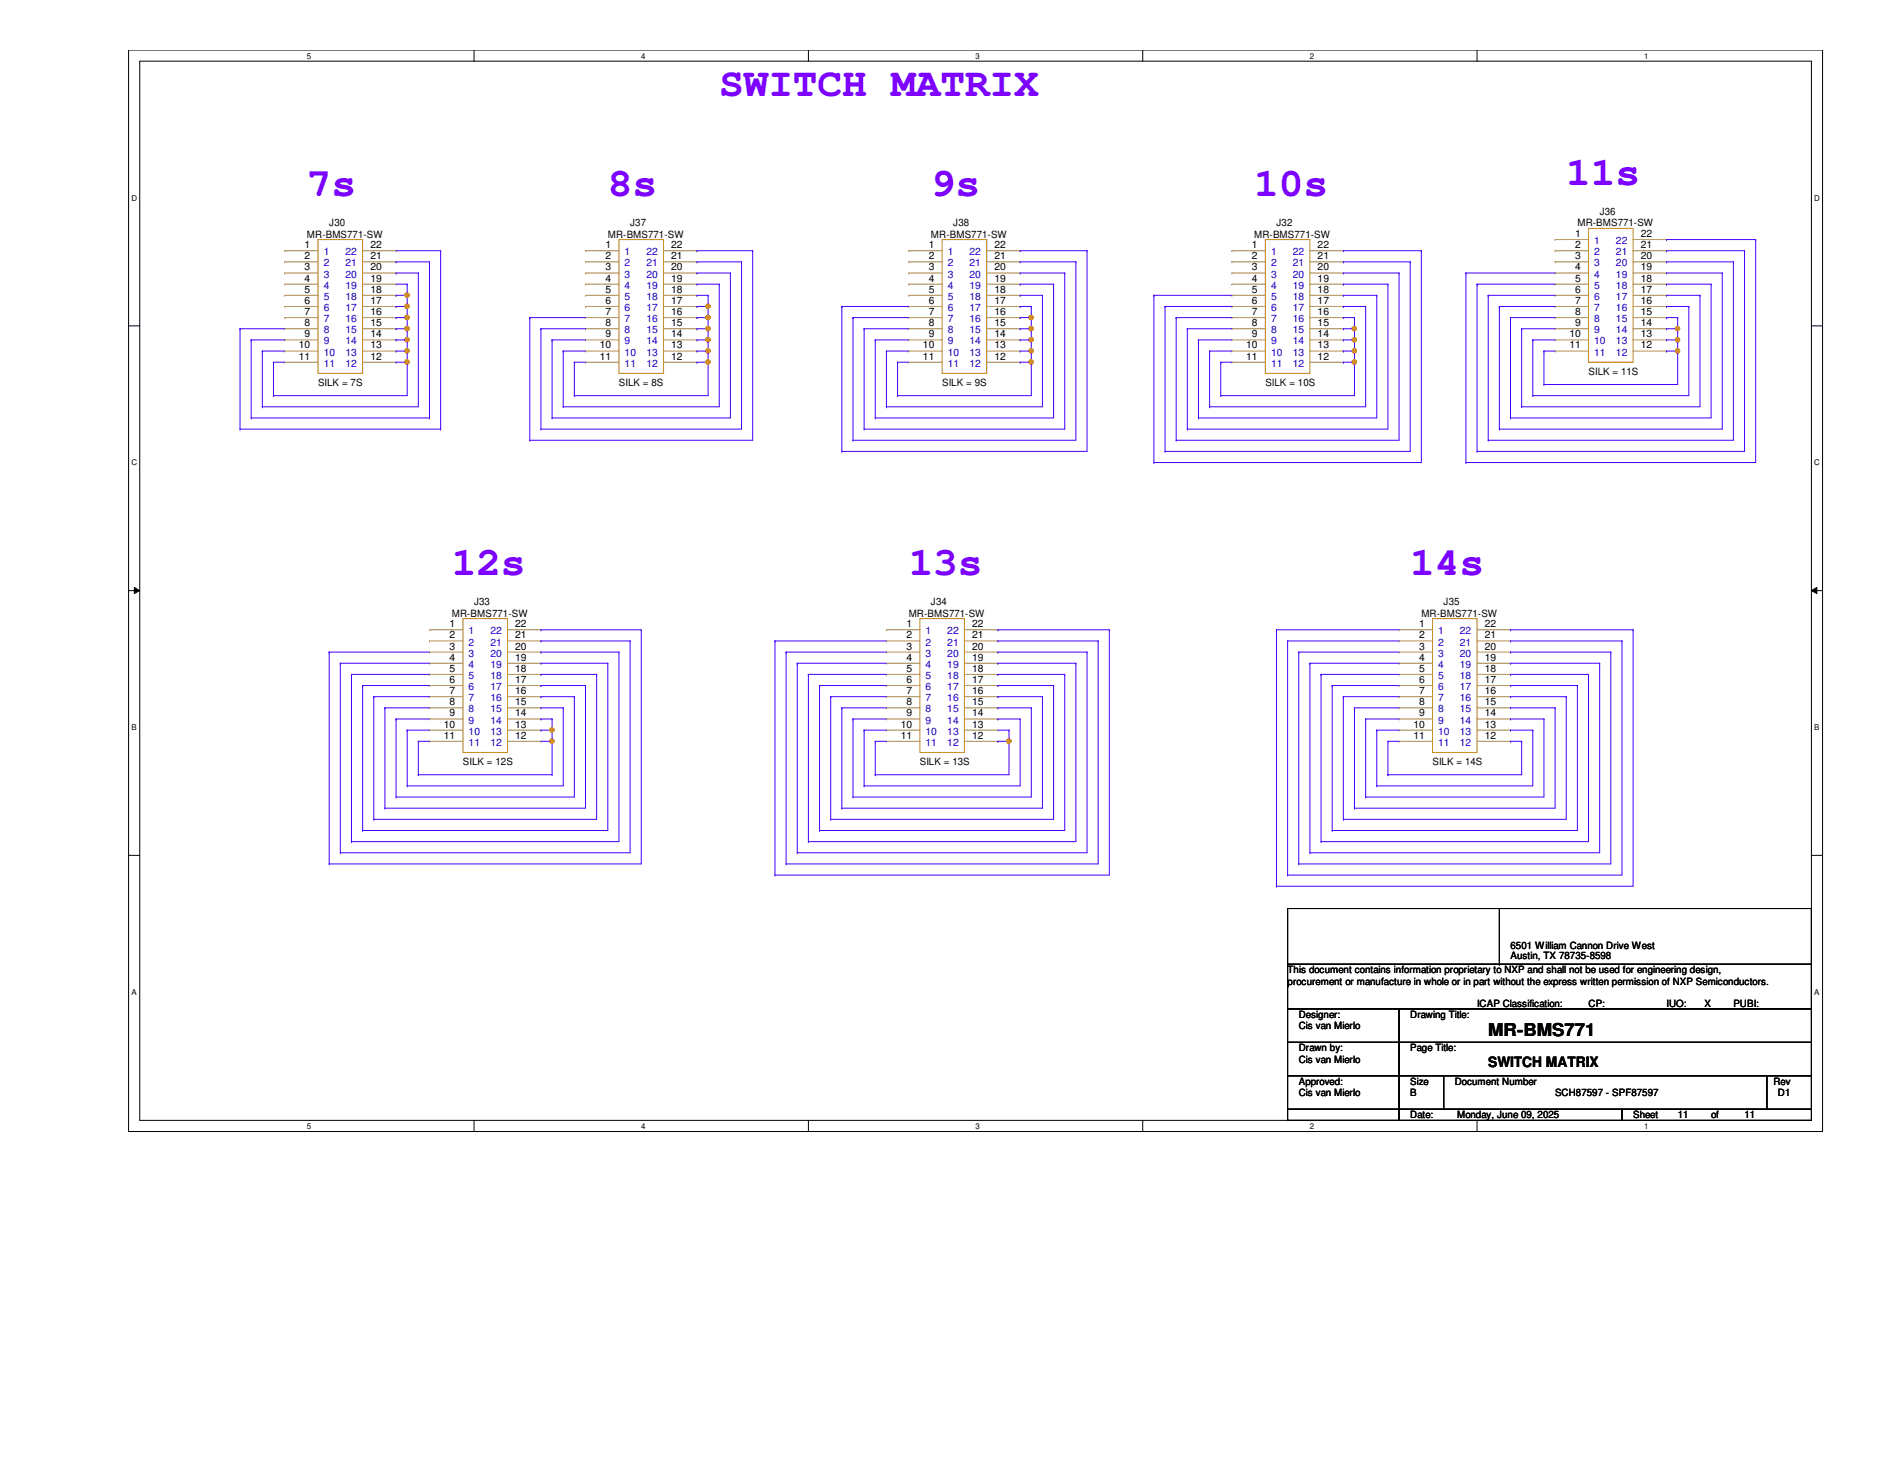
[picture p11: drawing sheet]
<svg xmlns="http://www.w3.org/2000/svg" width="279mm" height="216mm" viewBox="0 0 279 216" stroke-linecap="round" stroke-linejoin="round" font-family="sans-serif">
<path d="M19.1 7.4h250.9v160.2h-250.9zM20.7 9.1h247.7v156.8h-247.7z" fill="none" stroke="#000" stroke-width=".15"/>
<g fill="#fff">
<path d="M45.5 7.6h.6v1.3h-.6z"/>
<path d="M45.5 166.1h.6v1.3h-.6z"/>
</g>
<path d="M70.2 7.4v1.7M70.2 165.9v1.7" fill="none" stroke="#000" stroke-width=".15"/>
<g fill="#fff">
<path d="M95 7.6h.6v1.3h-.6z"/>
<path d="M95 166.1h.6v1.3h-.6z"/>
</g>
<path d="M119.8 7.4v1.7M119.8 165.9v1.7" fill="none" stroke="#000" stroke-width=".15"/>
<g fill="#fff">
<path d="M144.5 7.6h.6v1.3h-.6z"/>
<path d="M144.5 166.1h.6v1.3h-.6z"/>
</g>
<path d="M169.3 7.4v1.7M169.3 165.9v1.7" fill="none" stroke="#000" stroke-width=".15"/>
<g fill="#fff">
<path d="M194.1 7.6h.5v1.3h-.5z"/>
<path d="M194.1 166.1h.5v1.3h-.5z"/>
</g>
<path d="M218.8 7.4v1.7M218.8 165.9v1.7" fill="none" stroke="#000" stroke-width=".15"/>
<g fill="#fff">
<path d="M243.6 7.6h.6v1.3h-.6z"/>
<path d="M243.6 166.1h.6v1.3h-.6z"/>
<path d="M19.5 28.7h.8v1.3h-.8z"/>
<path d="M268.8 28.7h.8v1.3h-.8z"/>
<path d="M19.5 67.9h.8v1.3h-.8z"/>
<path d="M268.8 67.9h.8v1.3h-.8z"/>
</g>
<path d="M19.1 48.3h1.6M268.4 48.3h1.6" fill="none" stroke="#000" stroke-width=".15"/>
<g fill="#fff">
<path d="M19.5 107.1h.7v1.3h-.7z"/>
<path d="M268.8 107.1h.7v1.3h-.7z"/>
</g>
<path d="M19.1 87.5h1.6M19.9 87l.8 .5-.8 .4zM268.4 87.5l.8-.5v.9zM268.4 87.5h1.6" fill="none" stroke="#000" stroke-width=".15"/>
<path d="M19.9 87l.8 .5-.8 .4zM268.4 87.5l.8-.5v.9z" fill="#000"/>
<g fill="#fff">
<path d="M19.5 146.3h.7v1.3h-.7z"/>
<path d="M268.8 146.3h.7v1.3h-.7z"/>
</g>
<g fill="none" stroke="#000" stroke-width=".15">
<path d="M19.1 126.7h1.6M190.8 134.5h77.6v8.3h-77.6zM222.1 134.5v8.3M268.4 126.7h1.6M190.8 149.4h16.5v4.9h-16.5zM190.8 154.3h16.5v5h-16.5zM190.8 159.3h16.5v5h-16.5zM190.8 142.8h77.6v6.6h-77.6zM207.3 149.4h61.1v4.9h-61.1zM207.3 154.3h61.1v5h-61.1zM207.3 159.3h6.6v5h-6.6zM213.9 159.3h47.8v5h-47.8z"/>
<path d="M222.1 142.8h.1M261.7 159.3h6.7v5h-6.7zM190.8 164.3h16.5v1.6h-16.5zM207.3 164.3h33v1.6h-33zM240.3 164.3h28.1v1.6h-28.1z"/>
</g>
<path d="M47.1 35.5h6.6v19.8h-6.6zM91.7 35.5h6.6v19.8h-6.6zM139.6 35.5h6.6v19.8h-6.6zM187.5 35.5h6.6v19.8h-6.6zM235.3 33.8h6.6v19.8h-6.6zM68.6 91.6h6.6v19.8h-6.6zM136.3 91.6h6.6v19.8h-6.6zM212.2 91.6h6.6v19.8h-6.6z" fill="none" stroke="#cc8006" stroke-width=".15"/>
<g fill="none" stroke="#a84" stroke-width=".15">
<path d="M42.2 37.1h.1M42.2 38.8h.1M42.2 37.1h4.9M42.2 38.8h4.9M53.7 37.1h5M53.7 38.8h5M58.7 38.8h.1M58.7 37.1h.1M86.7 37.1h.1M86.7 38.8h.1M86.7 37.1h5M86.7 38.8h5"/>
<path d="M98.3 37.1h5M98.3 38.8h5M103.3 38.8h.1M103.3 37.1h.1M134.6 37.1h.1M134.6 38.8h.1M134.6 37.1h5M134.6 38.8h5M146.2 37.1h4.9M146.2 38.8h4.9M151.1 38.8h.1M151.1 37.1h.1"/>
<path d="M182.5 37.1h.1M182.5 38.8h.1M182.5 37.1h5M182.5 38.8h5M194.1 37.1h4.9M194.1 38.8h4.9M199 38.8h.1M199 37.1h.1M230.4 35.5h.1M230.4 37.1h.1M230.4 38.8h.1M230.4 37.1h4.9"/>
<path d="M230.4 38.8h4.9M230.4 35.5h4.9M241.9 37.1h5M241.9 38.8h5M241.9 35.5h5M246.9 38.8h.1M246.9 37.1h.1M246.9 35.5h.1M42.2 40.4h.1M42.2 42.1h.1M42.2 43.7h.1M42.2 45.4h.1"/>
<path d="M42.2 47h.1M42.2 48.7h.1M42.2 50.3h.1M42.2 52h.1M42.2 53.6h.1M42.2 40.4h4.9M42.2 42.1h4.9M42.2 43.7h4.9M42.2 45.4h4.9M42.2 47h4.9M42.2 48.7h4.9M42.2 50.3h4.9"/>
<path d="M42.2 52h4.9M42.2 53.6h4.9M53.7 40.4h5M53.7 42.1h5M53.7 43.7h5M53.7 45.4h5M53.7 47h5M53.7 48.7h5M53.7 50.3h5M53.7 52h5M53.7 53.6h5M58.7 40.4h.1"/>
<path d="M58.7 52h.1M58.7 50.3h.1M58.7 48.7h.1M58.7 47h.1M58.7 45.4h.1M58.7 43.7h.1M58.7 42.1h.1M58.7 53.6h.1M86.7 40.4h.1M86.7 42.1h.1M86.7 43.7h.1M86.7 45.4h.1"/>
<path d="M86.7 47h.1M86.7 48.7h.1M86.7 50.3h.1M86.7 52h.1M86.7 53.6h.1M86.7 40.4h5M86.7 42.1h5M86.7 43.7h5M86.7 45.4h5M86.7 47h5M86.7 48.7h5M86.7 50.3h5"/>
<path d="M86.7 52h5M86.7 53.6h5M98.3 40.4h5M98.3 42.1h5M98.3 43.7h5M98.3 45.4h5M98.3 47h5M98.3 48.7h5M98.3 50.3h5M98.3 52h5M98.3 53.6h5M103.3 40.4h.1"/>
<path d="M103.3 52h.1M103.3 50.3h.1M103.3 48.7h.1M103.3 47h.1M103.3 45.4h.1M103.3 43.7h.1M103.3 42.1h.1M103.3 53.6h.1M134.6 40.4h.1M134.6 42.1h.1M134.6 43.7h.1M134.6 45.4h.1"/>
<path d="M134.6 47h.1M134.6 48.7h.1M134.6 50.3h.1M134.6 52h.1M134.6 53.6h.1M134.6 40.4h5M134.6 42.1h5M134.6 43.7h5M134.6 45.4h5M134.6 47h5M134.6 48.7h5M134.6 50.3h5"/>
<path d="M134.6 52h5M134.6 53.6h5M146.2 40.4h4.9M146.2 42.1h4.9M146.2 43.7h4.9M146.2 45.4h4.9M146.2 47h4.9M146.2 48.7h4.9M146.2 50.3h4.9M146.2 52h4.9M146.2 53.6h4.9M151.1 40.4h.1"/>
<path d="M151.1 52h.1M151.1 50.3h.1M151.1 48.7h.1M151.1 47h.1M151.1 45.4h.1M151.1 43.7h.1M151.1 42.1h.1M151.1 53.6h.1M182.5 40.4h.1M182.5 42.1h.1M182.5 43.7h.1M182.5 45.4h.1"/>
<path d="M182.5 47h.1M182.5 48.7h.1M182.5 50.3h.1M182.5 52h.1M182.5 53.6h.1M182.5 40.4h5M182.5 42.1h5M182.5 43.7h5M182.5 45.4h5M182.5 47h5M182.5 48.7h5M182.5 50.3h5"/>
<path d="M182.5 52h5M182.5 53.6h5M194.1 40.4h4.9M194.1 42.1h4.9M194.1 43.7h4.9M194.1 45.4h4.9M194.1 47h4.9M194.1 48.7h4.9M194.1 50.3h4.9M194.1 52h4.9M194.1 53.6h4.9M199 40.4h.1"/>
<path d="M199 52h.1M199 50.3h.1M199 48.7h.1M199 47h.1M199 45.4h.1M199 43.7h.1M199 42.1h.1M199 53.6h.1M230.4 40.4h.1M230.4 42.1h.1M230.4 43.7h.1M230.4 45.4h.1"/>
<path d="M230.4 47h.1M230.4 48.7h.1M230.4 50.3h.1M230.4 52h.1M230.4 40.4h4.9M230.4 42.1h4.9M230.4 43.7h4.9M230.4 45.4h4.9M230.4 47h4.9M230.4 48.7h4.9M230.4 50.3h4.9M230.4 52h4.9"/>
<path d="M241.9 40.4h5M241.9 42.1h5M241.9 43.7h5M241.9 45.4h5M241.9 47h5M241.9 48.7h5M241.9 50.3h5M241.9 52h5M246.9 50.3h.1M246.9 48.7h.1M246.9 47h.1M246.9 45.4h.1"/>
<path d="M246.9 43.7h.1M246.9 42.1h.1M246.9 40.4h.1M246.9 52h.1M63.6 93.3h.1M63.6 94.9h.1M63.6 96.6h.1M63.6 98.2h.1M63.6 99.9h.1M63.6 93.3h5M63.6 94.9h5M63.6 96.6h5"/>
<path d="M63.6 98.2h5M63.6 99.9h5M75.2 93.3h4.9M75.2 94.9h4.9M75.2 96.6h4.9M75.2 98.2h4.9M75.2 99.9h4.9M80.1 96.6h.1M80.1 99.9h.1M80.1 98.2h.1M80.1 94.9h.1M80.1 93.3h.1"/>
<path d="M131.3 93.3h.1M131.3 94.9h.1M131.3 96.6h.1M131.3 98.2h.1M131.3 99.9h.1M131.3 93.3h5M131.3 94.9h5M131.3 96.6h5M131.3 98.2h5M131.3 99.9h5M142.9 93.3h4.9M142.9 94.9h4.9"/>
<path d="M142.9 96.6h4.9M142.9 98.2h4.9M142.9 99.9h4.9M147.8 96.6h.1M147.8 99.9h.1M147.8 98.2h.1M147.8 94.9h.1M147.8 93.3h.1M207.3 93.3h.1M207.3 94.9h.1M207.3 96.6h.1M207.3 98.2h.1"/>
<path d="M207.3 99.9h.1M207.3 93.3h4.9M207.3 94.9h4.9M207.3 96.6h4.9M207.3 98.2h4.9M207.3 99.9h4.9M218.8 93.3h5M218.8 94.9h5M218.8 96.6h5M218.8 98.2h5M218.8 99.9h5M223.8 96.6h.1"/>
<path d="M223.8 99.9h.1M223.8 98.2h.1M223.8 94.9h.1M223.8 93.3h.1M63.6 101.5h.1M63.6 103.2h.1M63.6 104.8h.1M63.6 106.5h.1M63.6 108.1h.1M63.6 109.8h.1M63.6 101.5h5M63.6 103.2h5"/>
<path d="M63.6 104.8h5M63.6 106.5h5M63.6 108.1h5M63.6 109.8h5M75.2 101.5h4.9M75.2 103.2h4.9M75.2 104.8h4.9M75.2 106.5h4.9M75.2 108.1h4.9M75.2 109.8h4.9M80.1 108.1h.1M80.1 106.5h.1"/>
<path d="M80.1 104.8h.1M80.1 103.2h.1M80.1 101.5h.1M80.1 109.8h.1M131.3 101.5h.1M131.3 103.2h.1M131.3 104.8h.1M131.3 106.5h.1M131.3 108.1h.1M131.3 109.8h.1M131.3 101.5h5M131.3 103.2h5"/>
<path d="M131.3 104.8h5M131.3 106.5h5M131.3 108.1h5M131.3 109.8h5M142.9 101.5h4.9M142.9 103.2h4.9M142.9 104.8h4.9M142.9 106.5h4.9M142.9 108.1h4.9M142.9 109.8h4.9M147.8 108.1h.1M147.8 106.5h.1"/>
<path d="M147.8 104.8h.1M147.8 103.2h.1M147.8 101.5h.1M147.8 109.8h.1M207.3 101.5h.1M207.3 103.2h.1M207.3 104.8h.1M207.3 106.5h.1M207.3 108.1h.1M207.3 109.8h.1M207.3 101.5h4.9M207.3 103.2h4.9"/>
<path d="M207.3 104.8h4.9M207.3 106.5h4.9M207.3 108.1h4.9M207.3 109.8h4.9M218.8 101.5h5M218.8 103.2h5M218.8 104.8h5M218.8 106.5h5M218.8 108.1h5M218.8 109.8h5M223.8 108.1h.1M223.8 106.5h.1"/>
<path d="M223.8 104.8h.1M223.8 103.2h.1M223.8 101.5h.1M223.8 109.8h.1"/>
</g>
<path d="M200.7 47h.1M200.7 48.7h.1M200.7 47v3.3" fill="none" stroke="#4200ff" stroke-width=".15"/>
<circle cx="200.6" cy="50.3" r=".32" fill="#f00"/>
<circle cx="200.6" cy="50.3" r=".32" fill="none" stroke="#f00" stroke-width=".15"/>
<circle cx="200.6" cy="48.7" r=".32" fill="#f00"/>
<circle cx="200.6" cy="48.7" r=".32" fill="none" stroke="#f00" stroke-width=".15"/>
<path d="M200.7 50.3h.1M200.7 50.3v1.7" fill="none" stroke="#4200ff" stroke-width=".15"/>
<circle cx="200.6" cy="52" r=".32" fill="#f00"/>
<circle cx="200.6" cy="52" r=".32" fill="none" stroke="#f00" stroke-width=".15"/>
<g fill="none" stroke="#4200ff" stroke-width=".15">
<path d="M180.8 53.6h.1M180.8 58.6h.1M180.8 53.6v5M180.8 58.6h19.9M199 47h.1M199 48.7h.1M199 52h.1M199 50.3h.1M199 53.6h.1M199 47h1.7M199 48.7h1.7M199 52h1.7"/>
<path d="M199 50.3h1.7M200.7 52h.1M200.7 52v1.6h-1.7"/>
</g>
<circle cx="200.6" cy="53.6" r=".32" fill="#f00"/>
<circle cx="200.6" cy="53.6" r=".32" fill="none" stroke="#f00" stroke-width=".15"/>
<g fill="none" stroke="#4200ff" stroke-width=".15">
<path d="M199 38.8h.1M199 37.1h.1M199 38.8h9.9M199 37.1h11.6M208.9 38.8h.1M208.9 38.8v28h-36.3M210.6 37.1h.1M210.6 37.1v31.4h-39.7M170.9 43.7h.1M170.9 43.7h11.6M170.9 43.7v24.8M172.6 45.4h.1"/>
<path d="M172.6 45.4h9.9M172.6 45.4v21.4M174.2 47h.1M174.2 47v18.2M174.2 47h8.3M175.9 48.7h.1M175.9 48.7h6.6M175.9 48.7v14.8M177.5 50.3h.1M177.5 50.3h5M177.5 50.3v11.6M179.2 52h.1"/>
<path d="M179.2 52v8.2M179.2 52h3.3M180.8 53.6h.1M180.8 53.6h1.7M199 45.4h.1M199 43.7h.1M199 42.1h.1M199 40.4h.1M199 45.4h3.3M199 43.7h5M199 42.1h6.6M199 40.4h8.3"/>
<path d="M200.7 53.6h.1M200.7 53.6v5M202.3 45.4h.1M202.3 45.4v14.8h-23.1M204 43.7h.1M204 43.7v18.2h-26.5M205.6 42.1h.1M205.6 42.1v21.4h-29.7M207.3 40.4h.1M207.3 40.4v24.8h-33.1M170.9 68.5h.1M172.6 66.8h.1"/>
<path d="M174.2 65.2h.1M175.9 63.5h.1M177.5 61.9h.1M179.2 60.2h.1M52.1 99.9h.1M52.1 99.9h11.5M52.1 99.9v24.7M80.1 96.6h.1M80.1 98.2h.1M80.1 99.9h.1M80.1 99.9h8.3M80.1 96.6h11.6"/>
<path d="M80.1 98.2h9.9M88.4 99.9h.1M88.4 99.9v21.4h-33M90 98.2h.1M90 98.2v24.8h-36.3M91.7 96.6h.1M91.7 96.6v28h-39.6M53.7 101.5h.1M53.7 101.5h9.9M53.7 101.5v21.5M55.4 103.2h.1M55.4 103.2h8.2"/>
<path d="M55.4 103.2v18.1M57 104.8h.1M57 119.7h.1M57 104.8h6.6M57 104.8v14.9M58.7 106.5h.1M58.7 118h.1M58.7 106.5v11.5M58.7 106.5h4.9M60.3 108.1h.1M60.3 116.4h.1M60.3 108.1h3.3"/>
<path d="M60.3 108.1v8.3M62 109.8h.1M62 114.7h.1M62 109.8h1.6M62 109.8v4.9M62 114.7h19.8M80.1 101.5h.1M80.1 103.2h.1M80.1 104.8h.1M80.1 106.5h.1M80.1 108.1h.1M80.1 101.5h6.6"/>
<path d="M80.1 103.2h5M80.1 104.8h3.3M80.1 106.5h1.7M80.1 108.1h1.7M81.8 106.5h.1M81.8 109.8h.1M81.8 106.5v3.3M83.4 104.8h.1M83.4 104.8v11.6h-23.1M85.1 103.2h.1M85.1 103.2v14.8h-26.4M86.7 101.5h.1"/>
<path d="M86.7 101.5v18.2h-29.7M52.1 124.6h.1M53.7 123h.1M55.4 121.3h.1"/>
</g>
<circle cx="81.8" cy="108.1" r=".32" fill="#f00"/>
<circle cx="81.8" cy="108.1" r=".32" fill="none" stroke="#f00" stroke-width=".15"/>
<circle cx="81.8" cy="109.7" r=".32" fill="#f00"/>
<circle cx="81.8" cy="109.7" r=".32" fill="none" stroke="#f00" stroke-width=".15"/>
<g fill="none" stroke="#4200ff" stroke-width=".15">
<path d="M246.9 35.5h.1M246.9 37.1h.1M246.9 38.8h.1M246.9 35.5h13.2M246.9 37.1h11.5M246.9 38.8h9.9M256.8 38.8h.1M256.8 38.8v26.4h-36.3M258.4 37.1h.1M258.4 37.1v29.7h-39.6M260.1 35.5h.1M260.1 35.5v33h-42.9"/>
<path d="M217.2 40.4h.1M217.2 40.4v28.1M217.2 40.4h13.2M218.8 42.1h.1M218.8 42.1h11.6M218.8 42.1v24.7M220.5 43.7h.1M220.5 43.7h9.9M220.5 43.7v21.5M222.1 45.4h.1M222.1 45.4v18.1M222.1 45.4h8.3"/>
<path d="M223.8 47h.1M223.8 47h6.6M223.8 47v14.9M225.4 48.7h.1M225.4 48.7v11.5M225.4 48.7h5M246.9 40.4h.1M246.9 42.1h.1M246.9 43.7h.1M246.9 47h.1M246.9 48.7h.1M246.9 40.4h8.2"/>
<path d="M246.9 42.1h6.6M246.9 43.7h4.9M246.9 47h1.6M246.9 48.7h1.6M248.5 47h.1M248.5 48.7h.1M248.5 47v3.3M251.8 43.7h.1M251.8 43.7v16.5h-26.4M253.5 42.1h.1M253.5 42.1v19.8h-29.7M255.1 40.4h.1"/>
<path d="M255.1 40.4v23.1h-33M217.2 68.5h.1M218.8 66.8h.1M220.5 65.2h.1M222.1 63.5h.1M223.8 61.9h.1M225.4 60.2h.1M48.8 96.6h.1M48.8 96.6h14.8M48.8 96.6v31.3M50.4 98.2h.1M50.4 98.2v28.1"/>
<path d="M50.4 98.2h13.2M80.1 94.9h.1M80.1 93.3h.1M80.1 94.9h13.2M80.1 93.3h14.9M93.3 94.9h.1M93.3 94.9v31.4h-42.9M95 93.3h.1M95 93.3v34.6h-46.2M114.8 94.9h.1M114.8 94.9h16.5M114.8 94.9v34.7"/>
<path d="M116.5 96.6h.1M116.5 96.6h14.8M116.5 96.6v31.3M118.1 98.2h.1M118.1 98.2h13.2M118.1 98.2v28.1M119.8 99.9h.1M119.8 99.9h11.5M119.8 99.9v24.7M147.8 98.2h.1M147.8 99.9h.1M147.8 96.6h.1"/>
<path d="M147.8 94.9h.1M147.8 93.3h.1M147.8 98.2h11.6M147.8 94.9h14.9M147.8 96.6h13.2M147.8 93.3h16.5M147.8 99.9h9.9M157.7 99.9h.1M157.7 99.9v23.1h-36.3M159.4 98.2h.1M159.4 98.2v26.4h-39.6M161 96.6h.1"/>
<path d="M161 96.6v29.7h-42.9M162.7 94.9h.1M162.7 94.9v33h-46.2M164.3 93.3h.1M164.3 93.3v36.3h-49.5M189.1 93.3h.1M189.1 93.3h18.2M189.1 93.3v37.9M190.8 94.9h.1M190.8 94.9h16.5M190.8 94.9v34.7M192.4 96.6h.1"/>
<path d="M192.4 96.6h14.9M192.4 96.6v31.3M194.1 98.2h.1M194.1 98.2h13.2M194.1 98.2v28.1M195.7 99.9h.1M195.7 99.9h11.6M195.7 99.9v24.7M223.8 94.9h.1M223.8 96.6h.1M223.8 98.2h.1M223.8 99.9h.1"/>
<path d="M223.8 93.3h.1M223.8 98.2h13.2M223.8 94.9h16.5M223.8 96.6h14.8M223.8 93.3h18.1M223.8 99.9h11.5M235.3 99.9h.1M235.3 99.9v24.7h-39.6M237 98.2h.1M237 98.2v28.1h-42.9M238.6 96.6h.1M238.6 96.6v31.3h-46.2"/>
<path d="M240.3 94.9h.1M240.3 94.9v34.7h-49.5M241.9 93.3h.1M241.9 93.3v37.9h-52.8M80.1 109.8h1.7M81.8 109.8h.1M81.8 114.7h.1M81.8 109.8v4.9M121.4 101.5h.1M121.4 101.5h9.9M121.4 101.5v21.5M123.1 103.2h.1"/>
<path d="M123.1 103.2h8.2M123.1 103.2v18.1M124.7 104.8h.1M124.7 119.7h.1M124.7 104.8h6.6M124.7 104.8v14.9M126.4 106.5h.1M126.4 118h.1M126.4 106.5v11.5M126.4 106.5h4.9M128 108.1h.1M128 116.4h.1"/>
<path d="M128 108.1h3.3M128 108.1v8.3M147.8 101.5h.1M147.8 103.2h.1M147.8 104.8h.1M147.8 106.5h.1M147.8 101.5h8.3M147.8 103.2h6.6M147.8 104.8h5M147.8 106.5h3.3M151.1 106.5h.1M151.1 106.5v9.9h-23.1"/>
<path d="M152.8 104.8h.1M152.8 104.8v13.2h-26.4M154.4 103.2h.1M154.4 103.2v16.5h-29.7M156.1 101.5h.1M156.1 101.5v19.8h-33M197.4 101.5h.1M197.4 101.5h9.9M197.4 101.5v21.5M199 103.2h.1M199 103.2h8.3M199 103.2v18.1"/>
<path d="M200.7 104.8h.1M200.7 119.7h.1M200.7 104.8h6.6M200.7 104.8v14.9M202.3 106.5h.1M202.3 118h.1M202.3 106.5h5M202.3 106.5v11.5M204 108.1h.1M204 116.4h.1M204 108.1h3.3M204 108.1v8.3"/>
<path d="M223.8 101.5h.1M223.8 103.2h.1M223.8 104.8h.1M223.8 106.5h.1M223.8 108.1h.1M223.8 101.5h9.9M223.8 103.2h8.2M223.8 104.8h6.6M223.8 106.5h4.9M223.8 108.1h3.3M227.1 108.1h.1M227.1 108.1v8.3h-23.1"/>
<path d="M228.7 106.5h.1M228.7 106.5v11.5h-26.4M230.4 104.8h.1M230.4 104.8v14.9h-29.7M232 103.2h.1M232 103.2v18.1h-33M233.7 101.5h.1M233.7 101.5v21.5h-36.3M48.8 127.9h.1M50.4 126.3h.1M114.8 129.6h.1M116.5 127.9h.1"/>
<path d="M118.1 126.3h.1M119.8 124.6h.1M121.4 123h.1M123.1 121.3h.1M189.1 131.2h.1M190.8 129.6h.1M192.4 127.9h.1M194.1 126.3h.1M195.7 124.6h.1M197.4 123h.1M199 121.3h.1"/>
</g>
<circle cx="248.5" cy="50.3" r=".32" fill="#f00"/>
<circle cx="248.5" cy="50.3" r=".32" fill="none" stroke="#f00" stroke-width=".15"/>
<circle cx="248.5" cy="48.7" r=".32" fill="#f00"/>
<circle cx="248.5" cy="48.7" r=".32" fill="none" stroke="#f00" stroke-width=".15"/>
<path d="M228.7 56.9h.1M228.7 52h.1M228.7 56.9h19.8M228.7 52v4.9M246.9 50.3h.1M246.9 52h.1M246.9 50.3h1.6M248.5 50.3h.1M248.5 50.3v1.7h-1.6" fill="none" stroke="#4200ff" stroke-width=".15"/>
<circle cx="248.5" cy="52" r=".32" fill="#f00"/>
<circle cx="248.5" cy="52" r=".32" fill="none" stroke="#f00" stroke-width=".15"/>
<g fill="none" stroke="#4200ff" stroke-width=".15">
<path d="M103.3 37.1h.1M103.3 38.8h.1M103.3 37.1h8.2M103.3 38.8h6.6M109.9 38.8h.1M109.9 38.8v24.7h-29.8M111.5 37.1h.1M111.5 37.1v28.1h-33M151.1 37.1h.1M151.1 38.8h.1M151.1 37.1h9.9M151.1 38.8h8.3"/>
<path d="M159.4 38.8h.1M159.4 38.8v26.4h-33M161 37.1h.1M161 37.1v29.7h-36.3M78.5 47h.1M78.5 47h8.2M78.5 47v18.2M80.1 48.7h.1M80.1 48.7h6.6M80.1 48.7v14.8M81.8 50.3h.1M81.8 50.3h4.9"/>
<path d="M81.8 50.3v11.6M83.4 52h.1M83.4 52h3.3M83.4 52v8.2M103.3 40.4h.1M103.3 42.1h.1M103.3 47h.1M103.3 48.7h.1M103.3 47h1.6M103.3 48.7h1.6M103.3 40.4h4.9M103.3 42.1h3.3"/>
<path d="M104.9 47h.1M104.9 48.7h.1M104.9 47v3.3M106.6 42.1h.1M106.6 42.1v18.1h-23.2M108.2 40.4h.1M108.2 40.4v21.5h-26.4M124.7 45.4h.1M124.7 45.4h9.9M124.7 45.4v21.4M126.4 47h.1M126.4 47h8.2"/>
<path d="M126.4 47v18.2M128 48.7h.1M128 48.7h6.6M128 48.7v14.8M129.7 50.3h.1M129.7 50.3h4.9M129.7 50.3v11.6M131.3 52h.1M131.3 52h3.3M131.3 52v8.2M151.1 40.4h.1M151.1 42.1h.1"/>
<path d="M151.1 43.7h.1M151.1 40.4h6.6M151.1 42.1h5M151.1 43.7h3.3M154.4 43.7h.1M154.4 43.7v16.5h-23.1M156.1 42.1h.1M156.1 42.1v19.8h-26.4M157.7 40.4h.1M157.7 40.4v23.1h-29.7M227.1 50.3h.1M227.1 58.6h.1"/>
<path d="M227.1 50.3v8.3M227.1 50.3h3.3M228.7 52h.1M228.7 52h1.7M246.9 45.4h.1M246.9 45.4h3.3M248.5 52h.1M248.5 52v4.9M250.2 45.4h.1M250.2 45.4v13.2h-23.1M78.5 65.2h.1M80.1 63.5h.1"/>
<path d="M81.8 61.9h.1M83.4 60.2h.1M124.7 66.8h.1M126.4 65.2h.1M128 63.5h.1M129.7 61.9h.1M131.3 60.2h.1"/>
</g>
<circle cx="104.9" cy="50.3" r=".32" fill="#f00"/>
<circle cx="104.9" cy="50.3" r=".32" fill="none" stroke="#f00" stroke-width=".15"/>
<circle cx="104.9" cy="48.7" r=".32" fill="#f00"/>
<circle cx="104.9" cy="48.7" r=".32" fill="none" stroke="#f00" stroke-width=".15"/>
<path d="M103.3 50.3h.1M103.3 50.3h1.6M104.9 50.3h.1M104.9 50.3v1.7" fill="none" stroke="#4200ff" stroke-width=".15"/>
<circle cx="104.9" cy="52" r=".32" fill="#f00"/>
<circle cx="104.9" cy="52" r=".32" fill="none" stroke="#f00" stroke-width=".15"/>
<path d="M103.3 52h.1M103.3 43.7h.1M103.3 45.4h.1M103.3 52h1.6M103.3 43.7h1.6M103.3 45.4h1.6M104.9 43.7h.1M104.9 45.4h.1M104.9 43.7v3.3" fill="none" stroke="#4200ff" stroke-width=".15"/>
<circle cx="104.9" cy="47" r=".32" fill="#f00"/>
<circle cx="104.9" cy="47" r=".32" fill="none" stroke="#f00" stroke-width=".15"/>
<circle cx="104.9" cy="45.4" r=".32" fill="#f00"/>
<circle cx="104.9" cy="45.4" r=".32" fill="none" stroke="#f00" stroke-width=".15"/>
<path d="M85.1 53.6h.1M85.1 58.6h.1M85.1 53.6h1.6M85.1 53.6v5M103.3 53.6h.1M103.3 53.6h1.6M104.9 52h.1M104.9 53.6h.1M104.9 52v6.6h-19.8" fill="none" stroke="#4200ff" stroke-width=".15"/>
<circle cx="104.9" cy="53.6" r=".32" fill="#f00"/>
<circle cx="104.9" cy="53.6" r=".32" fill="none" stroke="#f00" stroke-width=".15"/>
<path d="M151.1 48.7h.1M151.1 48.7h1.7M152.8 48.7h.1M152.8 48.7v1.6" fill="none" stroke="#4200ff" stroke-width=".15"/>
<circle cx="152.8" cy="50.3" r=".32" fill="#f00"/>
<circle cx="152.8" cy="50.3" r=".32" fill="none" stroke="#f00" stroke-width=".15"/>
<circle cx="152.8" cy="48.7" r=".32" fill="#f00"/>
<circle cx="152.8" cy="48.7" r=".32" fill="none" stroke="#f00" stroke-width=".15"/>
<path d="M151.1 50.3h.1M151.1 52h.1M151.1 50.3h1.7M152.8 50.3h.1M152.8 50.3v1.7h-1.7" fill="none" stroke="#4200ff" stroke-width=".15"/>
<circle cx="152.8" cy="52" r=".32" fill="#f00"/>
<circle cx="152.8" cy="52" r=".32" fill="none" stroke="#f00" stroke-width=".15"/>
<path d="M151.1 45.4h.1M151.1 47h.1M151.1 45.4h1.7M151.1 47h1.7M152.8 45.4h.1M152.8 47h.1M152.8 45.4v3.3" fill="none" stroke="#4200ff" stroke-width=".15"/>
<circle cx="152.8" cy="47" r=".32" fill="#f00"/>
<circle cx="152.8" cy="47" r=".32" fill="none" stroke="#f00" stroke-width=".15"/>
<path d="M133 53.6h.1M133 58.6h.1M133 53.6h1.6M133 53.6v5M133 58.6h19.8M151.1 53.6h.1M152.8 52h.1M152.8 52v1.6h-1.7" fill="none" stroke="#4200ff" stroke-width=".15"/>
<circle cx="152.8" cy="53.6" r=".32" fill="#f00"/>
<circle cx="152.8" cy="53.6" r=".32" fill="none" stroke="#f00" stroke-width=".15"/>
<g fill="none" stroke="#4200ff" stroke-width=".15">
<path d="M152.8 53.6h.1M152.8 53.6v5M129.7 109.8h.1M129.7 114.7h.1M129.7 109.8h1.6M129.7 109.8v4.9M147.8 109.8h.1M147.8 109.8h1.7M147.8 108.1h1.7M149.5 109.8h.1M149.5 108.1h.1M149.5 108.1v6.6h-19.8"/>
<path d="M205.6 109.8h.1M205.6 114.7h.1M205.6 109.8h1.7M205.6 109.8v4.9M223.8 109.8h.1M223.8 109.8h1.6M225.4 109.8h.1M225.4 109.8v4.9h-19.8"/>
</g>
<circle cx="149.5" cy="109.7" r=".32" fill="#f00"/>
<circle cx="149.5" cy="109.7" r=".32" fill="none" stroke="#f00" stroke-width=".15"/>
<g fill="none" stroke="#4200ff" stroke-width=".15">
<path d="M58.7 37.1h6.6M63.6 38.8v23.1M65.3 37.1h.1M65.3 37.1v26.4M58.7 43.7h.1M58.7 45.4h.1M58.7 43.7h1.6M58.7 45.4h1.6M60.3 43.7h.1M60.3 45.4h.1M60.3 43.7v3.3M63.6 61.9h.1"/>
<path d="M65.3 63.5h.1"/>
</g>
<circle cx="60.3" cy="47" r=".32" fill="#f00"/>
<circle cx="60.3" cy="47" r=".32" fill="none" stroke="#f00" stroke-width=".15"/>
<circle cx="60.3" cy="45.4" r=".32" fill="#f00"/>
<circle cx="60.3" cy="45.4" r=".32" fill="none" stroke="#f00" stroke-width=".15"/>
<path d="M35.6 48.7h.1M35.6 48.7v14.8M35.6 48.7h6.6M58.7 47h.1M58.7 48.7h.1M58.7 47h1.6M58.7 48.7h1.6M60.3 47h.1M60.3 48.7h.1M60.3 47v3.3" fill="none" stroke="#4200ff" stroke-width=".15"/>
<circle cx="60.3" cy="50.3" r=".32" fill="#f00"/>
<circle cx="60.3" cy="50.3" r=".32" fill="none" stroke="#f00" stroke-width=".15"/>
<circle cx="60.3" cy="48.7" r=".32" fill="#f00"/>
<circle cx="60.3" cy="48.7" r=".32" fill="none" stroke="#f00" stroke-width=".15"/>
<path d="M37.2 50.3h.1M37.2 50.3v11.6M37.2 50.3h5M58.7 50.3h.1M58.7 50.3h1.6M60.3 50.3h.1M60.3 50.3v1.7" fill="none" stroke="#4200ff" stroke-width=".15"/>
<circle cx="60.3" cy="52" r=".32" fill="#f00"/>
<circle cx="60.3" cy="52" r=".32" fill="none" stroke="#f00" stroke-width=".15"/>
<path d="M38.9 52h.1M38.9 52h3.3M38.9 52v8.2M58.7 52h.1M58.7 52h1.6M60.3 52h.1M60.3 52v1.6" fill="none" stroke="#4200ff" stroke-width=".15"/>
<circle cx="60.3" cy="53.6" r=".32" fill="#f00"/>
<circle cx="60.3" cy="53.6" r=".32" fill="none" stroke="#f00" stroke-width=".15"/>
<g fill="none" stroke="#4200ff" stroke-width=".15">
<path d="M40.5 53.6h.1M40.5 58.6h.1M40.5 53.6v5M40.5 53.6h1.7M58.7 53.6h.1M58.7 53.6h1.6M58.7 42.1h1.6M60.3 53.6h.1M60.3 42.1h.1M60.3 43.7h.1M60.3 42.1v1.6M60.3 53.6v5h-19.8"/>
<path d="M35.6 63.5h.1M35.6 63.5h29.7M37.2 61.9h.1M37.2 61.9h26.4M38.9 60.2h.1M38.9 60.2h23.1"/>
</g>
<circle cx="60.3" cy="43.7" r=".32" fill="#f00"/>
<circle cx="60.3" cy="43.7" r=".32" fill="none" stroke="#f00" stroke-width=".15"/>
<path d="M58.7 38.8h.1M58.7 38.8h4.9M58.7 40.4h.1M58.7 40.4h3.3M62 40.4h.1M62 40.4v19.8" fill="none" stroke="#4200ff" stroke-width=".15"/>
<circle cx="200.6" cy="50.3" r=".32" fill="#f00"/>
<circle cx="200.6" cy="50.3" r=".32" fill="none" stroke="#f00" stroke-width=".15"/>
<circle cx="200.6" cy="48.7" r=".32" fill="#f00"/>
<circle cx="200.6" cy="48.7" r=".32" fill="none" stroke="#f00" stroke-width=".15"/>
<circle cx="200.6" cy="52" r=".32" fill="#f00"/>
<circle cx="200.6" cy="52" r=".32" fill="none" stroke="#f00" stroke-width=".15"/>
<circle cx="200.6" cy="53.6" r=".32" fill="#f00"/>
<circle cx="200.6" cy="53.6" r=".32" fill="none" stroke="#f00" stroke-width=".15"/>
<circle cx="81.8" cy="108.1" r=".32" fill="#f00"/>
<circle cx="81.8" cy="108.1" r=".32" fill="none" stroke="#f00" stroke-width=".15"/>
<circle cx="81.8" cy="109.7" r=".32" fill="#f00"/>
<circle cx="81.8" cy="109.7" r=".32" fill="none" stroke="#f00" stroke-width=".15"/>
<circle cx="248.5" cy="50.3" r=".32" fill="#f00"/>
<circle cx="248.5" cy="50.3" r=".32" fill="none" stroke="#f00" stroke-width=".15"/>
<circle cx="248.5" cy="48.7" r=".32" fill="#f00"/>
<circle cx="248.5" cy="48.7" r=".32" fill="none" stroke="#f00" stroke-width=".15"/>
<circle cx="248.5" cy="52" r=".32" fill="#f00"/>
<circle cx="248.5" cy="52" r=".32" fill="none" stroke="#f00" stroke-width=".15"/>
<circle cx="104.9" cy="50.3" r=".32" fill="#f00"/>
<circle cx="104.9" cy="50.3" r=".32" fill="none" stroke="#f00" stroke-width=".15"/>
<circle cx="104.9" cy="48.7" r=".32" fill="#f00"/>
<circle cx="104.9" cy="48.7" r=".32" fill="none" stroke="#f00" stroke-width=".15"/>
<circle cx="104.9" cy="52" r=".32" fill="#f00"/>
<circle cx="104.9" cy="52" r=".32" fill="none" stroke="#f00" stroke-width=".15"/>
<circle cx="104.9" cy="47" r=".32" fill="#f00"/>
<circle cx="104.9" cy="47" r=".32" fill="none" stroke="#f00" stroke-width=".15"/>
<circle cx="104.9" cy="45.4" r=".32" fill="#f00"/>
<circle cx="104.9" cy="45.4" r=".32" fill="none" stroke="#f00" stroke-width=".15"/>
<circle cx="104.9" cy="53.6" r=".32" fill="#f00"/>
<circle cx="104.9" cy="53.6" r=".32" fill="none" stroke="#f00" stroke-width=".15"/>
<circle cx="152.8" cy="50.3" r=".32" fill="#f00"/>
<circle cx="152.8" cy="50.3" r=".32" fill="none" stroke="#f00" stroke-width=".15"/>
<circle cx="152.8" cy="48.7" r=".32" fill="#f00"/>
<circle cx="152.8" cy="48.7" r=".32" fill="none" stroke="#f00" stroke-width=".15"/>
<circle cx="152.8" cy="52" r=".32" fill="#f00"/>
<circle cx="152.8" cy="52" r=".32" fill="none" stroke="#f00" stroke-width=".15"/>
<circle cx="152.8" cy="47" r=".32" fill="#f00"/>
<circle cx="152.8" cy="47" r=".32" fill="none" stroke="#f00" stroke-width=".15"/>
<circle cx="152.8" cy="53.6" r=".32" fill="#f00"/>
<circle cx="152.8" cy="53.6" r=".32" fill="none" stroke="#f00" stroke-width=".15"/>
<circle cx="149.5" cy="109.7" r=".32" fill="#f00"/>
<circle cx="149.5" cy="109.7" r=".32" fill="none" stroke="#f00" stroke-width=".15"/>
<circle cx="60.3" cy="47" r=".32" fill="#f00"/>
<circle cx="60.3" cy="47" r=".32" fill="none" stroke="#f00" stroke-width=".15"/>
<circle cx="60.3" cy="45.4" r=".32" fill="#f00"/>
<circle cx="60.3" cy="45.4" r=".32" fill="none" stroke="#f00" stroke-width=".15"/>
<circle cx="60.3" cy="50.3" r=".32" fill="#f00"/>
<circle cx="60.3" cy="50.3" r=".32" fill="none" stroke="#f00" stroke-width=".15"/>
<circle cx="60.3" cy="48.7" r=".32" fill="#f00"/>
<circle cx="60.3" cy="48.7" r=".32" fill="none" stroke="#f00" stroke-width=".15"/>
<circle cx="60.3" cy="52" r=".32" fill="#f00"/>
<circle cx="60.3" cy="52" r=".32" fill="none" stroke="#f00" stroke-width=".15"/>
<circle cx="60.3" cy="53.6" r=".32" fill="#f00"/>
<circle cx="60.3" cy="53.6" r=".32" fill="none" stroke="#f00" stroke-width=".15"/>
<circle cx="60.3" cy="43.7" r=".32" fill="#f00"/>
<circle cx="60.3" cy="43.7" r=".32" fill="none" stroke="#f00" stroke-width=".15"/>
<g font-size="6.1" fill="#8000ff">
<text x="106.6" y="14.2">SWITCH MATRIX</text>
<text x="45.5" y="29">7s</text>
<text x="90" y="29">8s</text>
<text x="137.9" y="29">9s</text>
<text x="185.8" y="29">10s</text>
<text x="232" y="27.4">11s</text>
<text x="66.9" y="85.2">12s</text>
<text x="134.6" y="85.2">13s</text>
<text x="208.9" y="85.2">14s</text>
</g>
<text font-size="2.6" x="220.5" y="153.5">MR-BMS771</text>
<text font-size="2.1" x="220.5" y="158">SWITCH MATRIX</text>
<g font-size="1.5">
<text x="45.5" y="35.2">MR-BMS771-SW</text>
<text x="48.8" y="33.5">J30</text>
<text x="90" y="35.2">MR-BMS771-SW</text>
<text x="93.3" y="33.5">J37</text>
<text x="137.9" y="35.2">MR-BMS771-SW</text>
<text x="141.2" y="33.5">J38</text>
<text x="185.8" y="35.2">MR-BMS771-SW</text>
<text x="189.1" y="33.5">J32</text>
<text x="233.3" y="35.1">1</text>
<text x="233.7" y="33.5">MR-BMS771-SW</text>
<text x="237" y="31.9">J36</text>
<text x="243.1" y="35.1">22</text>
<text x="45.1" y="36.7">1</text>
<text x="45.1" y="38.4">2</text>
<text x="45.1" y="40">3</text>
<text x="45.1" y="41.7">4</text>
<text x="54.9" y="40">20</text>
<text x="54.9" y="41.7">19</text>
<text x="54.9" y="38.4">21</text>
<text x="54.9" y="36.7">22</text>
<text x="89.7" y="36.7">1</text>
<text x="89.7" y="38.4">2</text>
<text x="89.7" y="40">3</text>
<text x="89.7" y="41.7">4</text>
<text x="99.4" y="40">20</text>
<text x="99.4" y="41.7">19</text>
<text x="99.4" y="38.4">21</text>
<text x="99.4" y="36.7">22</text>
<text x="137.6" y="36.7">1</text>
<text x="137.6" y="38.4">2</text>
<text x="137.6" y="40">3</text>
<text x="137.6" y="41.7">4</text>
<text x="147.3" y="40">20</text>
<text x="147.3" y="41.7">19</text>
<text x="147.3" y="38.4">21</text>
<text x="147.3" y="36.7">22</text>
<text x="185.5" y="36.7">1</text>
<text x="185.5" y="38.4">2</text>
<text x="185.5" y="40">3</text>
<text x="185.5" y="41.7">4</text>
<text x="195.2" y="40">20</text>
<text x="195.2" y="41.7">19</text>
<text x="195.2" y="38.4">21</text>
<text x="195.2" y="36.7">22</text>
<text x="233.3" y="36.7">2</text>
<text x="233.3" y="38.4">3</text>
<text x="233.3" y="40">4</text>
<text x="233.3" y="41.7">5</text>
<text x="243.1" y="38.4">20</text>
<text x="243.1" y="41.7">18</text>
<text x="243.1" y="40">19</text>
<text x="243.1" y="36.7">21</text>
<text x="45.1" y="43.3">5</text>
<text x="45.1" y="45">6</text>
<text x="45.1" y="46.7">7</text>
<text x="54.9" y="46.7">16</text>
<text x="54.9" y="45">17</text>
<text x="54.9" y="43.3">18</text>
<text x="89.7" y="43.3">5</text>
<text x="89.7" y="45">6</text>
<text x="89.7" y="46.7">7</text>
<text x="99.4" y="46.7">16</text>
<text x="99.4" y="45">17</text>
<text x="99.4" y="43.3">18</text>
<text x="137.6" y="43.3">5</text>
<text x="137.6" y="45">6</text>
<text x="137.6" y="46.7">7</text>
<text x="147.3" y="46.7">16</text>
<text x="147.3" y="45">17</text>
<text x="147.3" y="43.3">18</text>
<text x="185.5" y="43.3">5</text>
<text x="185.5" y="45">6</text>
<text x="185.5" y="46.7">7</text>
<text x="195.2" y="46.7">16</text>
<text x="195.2" y="45">17</text>
<text x="195.2" y="43.3">18</text>
<text x="233.3" y="43.3">6</text>
<text x="233.3" y="45">7</text>
<text x="233.3" y="46.7">8</text>
<text x="243.1" y="46.7">15</text>
<text x="243.1" y="45">16</text>
<text x="243.1" y="43.3">17</text>
<text x="44.3" y="51.6">10</text>
<text x="44.3" y="53.3">11</text>
<text x="45.1" y="48.3">8</text>
<text x="45.1" y="50">9</text>
<text x="54.9" y="51.6">13</text>
<text x="54.9" y="50">14</text>
<text x="54.9" y="48.3">15</text>
<text x="54.9" y="53.3">12</text>
<text x="88.9" y="51.6">10</text>
<text x="88.9" y="53.3">11</text>
<text x="89.7" y="48.3">8</text>
<text x="89.7" y="50">9</text>
<text x="99.4" y="51.6">13</text>
<text x="99.4" y="50">14</text>
<text x="99.4" y="48.3">15</text>
<text x="99.4" y="53.3">12</text>
<text x="136.7" y="51.6">10</text>
<text x="136.7" y="53.3">11</text>
<text x="137.6" y="48.3">8</text>
<text x="137.6" y="50">9</text>
<text x="147.3" y="51.6">13</text>
<text x="147.3" y="50">14</text>
<text x="147.3" y="48.3">15</text>
<text x="147.3" y="53.3">12</text>
<text x="184.6" y="51.6">10</text>
<text x="184.6" y="53.3">11</text>
<text x="185.5" y="48.3">8</text>
<text x="185.5" y="50">9</text>
<text x="195.2" y="51.6">13</text>
<text x="195.2" y="50">14</text>
<text x="195.2" y="48.3">15</text>
<text x="195.2" y="53.3">12</text>
<text x="232.5" y="50">10</text>
<text x="232.5" y="51.6">11</text>
<text x="233.3" y="48.3">9</text>
<text x="243.1" y="50">13</text>
<text x="243.1" y="48.3">14</text>
<text x="243.1" y="51.6">12</text>
<text x="47.1" y="57.1">SILK = 7S</text>
<text x="91.7" y="57.1">SILK = 8S</text>
<text x="139.6" y="57.1">SILK = 9S</text>
<text x="187.5" y="57.1">SILK = 10S</text>
<text x="235.3" y="55.5">SILK = 11S</text>
<text x="70.2" y="89.7">J33</text>
<text x="137.9" y="89.7">J34</text>
<text x="213.9" y="89.7">J35</text>
<text x="66.6" y="92.9">1</text>
<text x="66.6" y="94.5">2</text>
<text x="66.9" y="91.3">MR-BMS771-SW</text>
<text x="76.3" y="94.5">21</text>
<text x="76.3" y="92.9">22</text>
<text x="134.3" y="92.9">1</text>
<text x="134.3" y="94.5">2</text>
<text x="134.6" y="91.3">MR-BMS771-SW</text>
<text x="144" y="94.5">21</text>
<text x="144" y="92.9">22</text>
<text x="210.2" y="92.9">1</text>
<text x="210.2" y="94.5">2</text>
<text x="210.6" y="91.3">MR-BMS771-SW</text>
<text x="220" y="94.5">21</text>
<text x="220" y="92.9">22</text>
<text x="66.6" y="96.2">3</text>
<text x="66.6" y="97.8">4</text>
<text x="66.6" y="99.5">5</text>
<text x="66.6" y="101.1">6</text>
<text x="76.3" y="96.2">20</text>
<text x="76.3" y="101.1">17</text>
<text x="76.3" y="99.5">18</text>
<text x="76.3" y="97.8">19</text>
<text x="134.3" y="96.2">3</text>
<text x="134.3" y="97.8">4</text>
<text x="134.3" y="99.5">5</text>
<text x="134.3" y="101.1">6</text>
<text x="144" y="96.2">20</text>
<text x="144" y="101.1">17</text>
<text x="144" y="99.5">18</text>
<text x="144" y="97.8">19</text>
<text x="210.2" y="96.2">3</text>
<text x="210.2" y="97.8">4</text>
<text x="210.2" y="99.5">5</text>
<text x="210.2" y="101.1">6</text>
<text x="220" y="96.2">20</text>
<text x="220" y="101.1">17</text>
<text x="220" y="99.5">18</text>
<text x="220" y="97.8">19</text>
<text x="65.7" y="107.7">10</text>
<text x="66.6" y="102.8">7</text>
<text x="66.6" y="104.4">8</text>
<text x="66.6" y="106.1">9</text>
<text x="76.3" y="107.7">13</text>
<text x="76.3" y="106.1">14</text>
<text x="76.3" y="104.4">15</text>
<text x="76.3" y="102.8">16</text>
<text x="133.4" y="107.7">10</text>
<text x="134.3" y="102.8">7</text>
<text x="134.3" y="104.4">8</text>
<text x="134.3" y="106.1">9</text>
<text x="144" y="107.7">13</text>
<text x="144" y="106.1">14</text>
<text x="144" y="104.4">15</text>
<text x="144" y="102.8">16</text>
<text x="209.4" y="107.7">10</text>
<text x="210.2" y="102.8">7</text>
<text x="210.2" y="104.4">8</text>
<text x="210.2" y="106.1">9</text>
<text x="220" y="107.7">13</text>
<text x="220" y="106.1">14</text>
<text x="220" y="104.4">15</text>
<text x="220" y="102.8">16</text>
<text x="65.7" y="109.4">11</text>
<text x="68.6" y="113.3">SILK = 12S</text>
<text x="76.3" y="109.4">12</text>
<text x="133.4" y="109.4">11</text>
<text x="136.3" y="113.3">SILK = 13S</text>
<text x="144" y="109.4">12</text>
<text x="209.4" y="109.4">11</text>
<text x="212.2" y="113.3">SILK = 14S</text>
<text x="220" y="109.4">12</text>
<text x="223.8" y="140.5">6501 William Cannon Drive West</text>
<text x="223.8" y="142">Austin, TX 78735-8598</text>
<text x="190.8" y="144.1">This document contains information proprietary to NXP and shall not be used for engineering design,</text>
<text x="190.8" y="145.8">procurement or manufacture in whole or in part without the express written permission of NXP Semiconductors.</text>
<text x="218.8" y="149.1">ICAP Classification:</text>
<text x="235.3" y="149.1">CP:</text>
<text x="239.5" y="149.1">____</text>
<text x="246.9" y="149.1">IUO:</text>
<text x="252.5" y="149.1">X</text>
<text x="256.8" y="149.1">PUBI:</text>
<text x="261.7" y="149.1">____</text>
<text x="192.4" y="150.7">Designer:</text>
<text x="192.4" y="155.7">Drawn by:</text>
<text x="192.4" y="152.4">Cis van Mierlo</text>
<text x="208.9" y="150.7">Drawing Title:</text>
<text x="208.9" y="155.7">Page Title:</text>
<text x="192.4" y="160.7">Approved:</text>
<text x="192.4" y="157.4">Cis van Mierlo</text>
<text x="208.9" y="160.7">Size</text>
<text x="215.5" y="160.7">Document Number</text>
<text x="262.7" y="160.7">Rev</text>
<text x="192.4" y="162.3">Cis van Mierlo</text>
<text x="208.9" y="165.6">Date:</text>
<text x="208.9" y="162.3">B</text>
<text x="215.9" y="165.6">Monday, June 09, 2025</text>
<text x="230.4" y="162.3">SCH87597 - SPF87597</text>
<text x="241.9" y="165.6">Sheet</text>
<text x="248.5" y="165.6">11</text>
<text x="253.5" y="165.6">of</text>
<text x="258.4" y="165.6">11</text>
<text x="263.4" y="162.3">D1</text>
</g>
<g font-size="1.5" fill="#00c">
<text x="48" y="37.8">1</text>
<text x="48" y="39.5">2</text>
<text x="48" y="41.1">3</text>
<text x="51.2" y="41.1">20</text>
<text x="51.2" y="39.5">21</text>
<text x="51.2" y="37.8">22</text>
<text x="92.5" y="37.8">1</text>
<text x="92.5" y="39.5">2</text>
<text x="92.5" y="41.1">3</text>
<text x="95.8" y="41.1">20</text>
<text x="95.8" y="39.5">21</text>
<text x="95.8" y="37.8">22</text>
<text x="140.4" y="37.8">1</text>
<text x="140.4" y="39.5">2</text>
<text x="140.4" y="41.1">3</text>
<text x="143.6" y="41.1">20</text>
<text x="143.6" y="39.5">21</text>
<text x="143.6" y="37.8">22</text>
<text x="188.3" y="37.8">1</text>
<text x="188.3" y="39.5">2</text>
<text x="188.3" y="41.1">3</text>
<text x="191.5" y="41.1">20</text>
<text x="191.5" y="39.5">21</text>
<text x="191.5" y="37.8">22</text>
<text x="236.2" y="36.2">1</text>
<text x="236.2" y="37.8">2</text>
<text x="236.2" y="39.5">3</text>
<text x="236.2" y="41.1">4</text>
<text x="239.4" y="39.5">20</text>
<text x="239.4" y="41.1">19</text>
<text x="239.4" y="37.8">21</text>
<text x="239.4" y="36.2">22</text>
<text x="48" y="42.8">4</text>
<text x="48" y="44.4">5</text>
<text x="48" y="46.1">6</text>
<text x="48" y="47.7">7</text>
<text x="51.2" y="47.7">16</text>
<text x="51.2" y="46.1">17</text>
<text x="51.2" y="44.4">18</text>
<text x="51.2" y="42.8">19</text>
<text x="92.5" y="42.8">4</text>
<text x="92.5" y="44.4">5</text>
<text x="92.5" y="46.1">6</text>
<text x="92.5" y="47.7">7</text>
<text x="95.8" y="47.7">16</text>
<text x="95.8" y="46.1">17</text>
<text x="95.8" y="44.4">18</text>
<text x="95.8" y="42.8">19</text>
<text x="140.4" y="42.8">4</text>
<text x="140.4" y="44.4">5</text>
<text x="140.4" y="46.1">6</text>
<text x="140.4" y="47.7">7</text>
<text x="143.6" y="47.7">16</text>
<text x="143.6" y="46.1">17</text>
<text x="143.6" y="44.4">18</text>
<text x="143.6" y="42.8">19</text>
<text x="188.3" y="42.8">4</text>
<text x="188.3" y="44.4">5</text>
<text x="188.3" y="46.1">6</text>
<text x="188.3" y="47.7">7</text>
<text x="191.5" y="47.7">16</text>
<text x="191.5" y="46.1">17</text>
<text x="191.5" y="44.4">18</text>
<text x="191.5" y="42.8">19</text>
<text x="236.2" y="42.8">5</text>
<text x="236.2" y="44.4">6</text>
<text x="236.2" y="46.1">7</text>
<text x="236.2" y="47.7">8</text>
<text x="239.4" y="47.7">15</text>
<text x="239.4" y="46.1">16</text>
<text x="239.4" y="44.4">17</text>
<text x="239.4" y="42.8">18</text>
<text x="48" y="49.4">8</text>
<text x="48" y="51">9</text>
<text x="48" y="52.7">10</text>
<text x="51.2" y="52.7">13</text>
<text x="51.2" y="51">14</text>
<text x="51.2" y="49.4">15</text>
<text x="92.5" y="49.4">8</text>
<text x="92.5" y="51">9</text>
<text x="92.5" y="52.7">10</text>
<text x="95.8" y="52.7">13</text>
<text x="95.8" y="51">14</text>
<text x="95.8" y="49.4">15</text>
<text x="140.4" y="49.4">8</text>
<text x="140.4" y="51">9</text>
<text x="140.4" y="52.7">10</text>
<text x="143.6" y="52.7">13</text>
<text x="143.6" y="51">14</text>
<text x="143.6" y="49.4">15</text>
<text x="188.3" y="49.4">8</text>
<text x="188.3" y="51">9</text>
<text x="188.3" y="52.7">10</text>
<text x="191.5" y="52.7">13</text>
<text x="191.5" y="51">14</text>
<text x="191.5" y="49.4">15</text>
<text x="236.2" y="49.4">9</text>
<text x="236.2" y="51">10</text>
<text x="236.2" y="52.7">11</text>
<text x="239.4" y="51">13</text>
<text x="239.4" y="49.4">14</text>
<text x="239.4" y="52.7">12</text>
<text x="48" y="54.3">11</text>
<text x="51.2" y="54.3">12</text>
<text x="92.5" y="54.3">11</text>
<text x="95.8" y="54.3">12</text>
<text x="140.4" y="54.3">11</text>
<text x="143.6" y="54.3">12</text>
<text x="188.3" y="54.3">11</text>
<text x="191.5" y="54.3">12</text>
<text x="69.4" y="93.9">1</text>
<text x="69.4" y="95.6">2</text>
<text x="72.6" y="95.6">21</text>
<text x="72.6" y="93.9">22</text>
<text x="137.1" y="93.9">1</text>
<text x="137.1" y="95.6">2</text>
<text x="140.3" y="95.6">21</text>
<text x="140.3" y="93.9">22</text>
<text x="213.1" y="93.9">1</text>
<text x="213.1" y="95.6">2</text>
<text x="216.3" y="95.6">21</text>
<text x="216.3" y="93.9">22</text>
<text x="69.4" y="97.2">3</text>
<text x="69.4" y="98.9">4</text>
<text x="69.4" y="100.5">5</text>
<text x="72.6" y="97.2">20</text>
<text x="72.6" y="100.5">18</text>
<text x="72.6" y="98.9">19</text>
<text x="137.1" y="97.2">3</text>
<text x="137.1" y="98.9">4</text>
<text x="137.1" y="100.5">5</text>
<text x="140.3" y="97.2">20</text>
<text x="140.3" y="100.5">18</text>
<text x="140.3" y="98.9">19</text>
<text x="213.1" y="97.2">3</text>
<text x="213.1" y="98.9">4</text>
<text x="213.1" y="100.5">5</text>
<text x="216.3" y="97.2">20</text>
<text x="216.3" y="100.5">18</text>
<text x="216.3" y="98.9">19</text>
<text x="69.4" y="102.2">6</text>
<text x="69.4" y="103.8">7</text>
<text x="69.4" y="105.5">8</text>
<text x="69.4" y="107.1">9</text>
<text x="72.6" y="107.1">14</text>
<text x="72.6" y="105.5">15</text>
<text x="72.6" y="103.8">16</text>
<text x="72.6" y="102.2">17</text>
<text x="137.1" y="102.2">6</text>
<text x="137.1" y="103.8">7</text>
<text x="137.1" y="105.5">8</text>
<text x="137.1" y="107.1">9</text>
<text x="140.3" y="107.1">14</text>
<text x="140.3" y="105.5">15</text>
<text x="140.3" y="103.8">16</text>
<text x="140.3" y="102.2">17</text>
<text x="213.1" y="102.2">6</text>
<text x="213.1" y="103.8">7</text>
<text x="213.1" y="105.5">8</text>
<text x="213.1" y="107.1">9</text>
<text x="216.3" y="107.1">14</text>
<text x="216.3" y="105.5">15</text>
<text x="216.3" y="103.8">16</text>
<text x="216.3" y="102.2">17</text>
<text x="69.4" y="108.8">10</text>
<text x="69.4" y="110.4">11</text>
<text x="72.6" y="108.8">13</text>
<text x="72.6" y="110.4">12</text>
<text x="137.1" y="108.8">10</text>
<text x="137.1" y="110.4">11</text>
<text x="140.3" y="108.8">13</text>
<text x="140.3" y="110.4">12</text>
<text x="213.1" y="108.8">10</text>
<text x="213.1" y="110.4">11</text>
<text x="216.3" y="108.8">13</text>
<text x="216.3" y="110.4">12</text>
</g>
<g font-size="1.2">
<text x="45.5" y="8.7">5</text>
<text x="95" y="8.7">4</text>
<text x="144.5" y="8.7">3</text>
<text x="194.1" y="8.7">2</text>
<text x="243.6" y="8.7">1</text>
<text x="19.5" y="29.7">D</text>
<text x="268.8" y="29.7">D</text>
<text x="19.5" y="68.9">C</text>
<text x="268.8" y="68.9">C</text>
<text x="19.5" y="108.1">B</text>
<text x="268.8" y="108.1">B</text>
<text x="19.5" y="147.3">A</text>
<text x="268.8" y="147.3">A</text>
<text x="45.5" y="167.2">5</text>
<text x="95" y="167.2">4</text>
<text x="144.5" y="167.2">3</text>
<text x="194.1" y="167.2">2</text>
<text x="243.6" y="167.2">1</text>
</g>
</svg>
